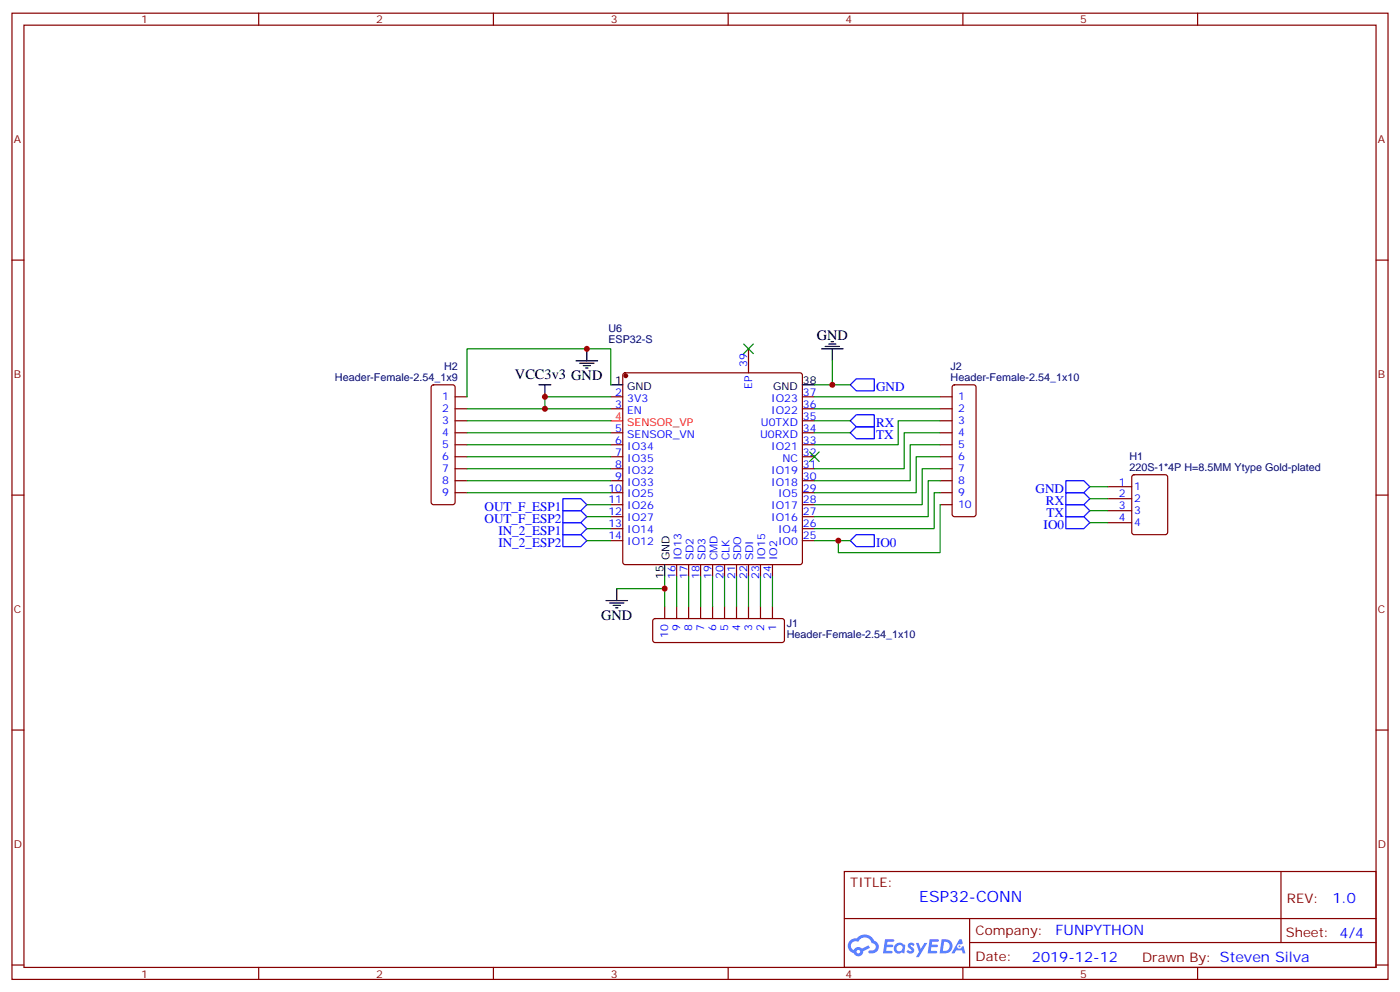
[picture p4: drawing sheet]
<svg xmlns="http://www.w3.org/2000/svg" width="412mm" height="292mm" viewBox="0 0 412 292" stroke-linecap="round" stroke-linejoin="round" font-family="sans-serif">
<g fill="none" stroke="#870000" stroke-width=".35">
<path d="M3.5 3.9h405.4v284.3h-405.4zM7.1 7.4h398.2v277.3h-398.2zM76.2 3.9v3.5M145.3 3.9v3.5M214.5 3.9v3.5M283.6 3.9v3.5M352.8 3.9v3.5M3.5 76.6h3.6M405.3 76.6h3.6M3.5 145.7h3.6M405.3 145.7h3.6M3.5 214.8h3.6"/>
<path d="M405.3 214.8h3.6M248.7 256.5h156.6v28.2h-156.6zM377.3 256.5v20.9M248.7 270.3h156.5M285.6 277.4h119.6M285.6 270.3v14.1M3.5 284h3.6M76.2 284.7v3.5M145.3 284.7v3.5M214.5 284.7v3.5M283.6 284.7v3.5M352.8 284.7v3.5"/>
<path d="M405.3 284h3.6"/>
</g>
<g fill="#5487ff">
<path d="M267.7 277.6a1.22 1.22 0 0 1 1.7 .3l-.4 .6a.47 .47 0 0 0-.3-.4 .47 .47 0 0 0-.5 .2l.1 .2a1.14 1.14 0 0 1 .8 1.8 1.14 1.14 0 0 1-1.9-.1l-.2-.1 .5-.6 .7 .4a.29 .29 0 0 0 .3-.2 .29 .29 0 0 0-.2-.3 1.04 1.04 0 0 1-.6-1.8z"/>
<path d="M260.7 276.4h2.4l.3 .2-.2 .5h-1.8l-.1 .9h1.5l.3 .4-.3 .3h-1.6l-.2 1.1 1.7 .1 .2 .3-.2 .3-2.6 .1z"/>
<path d="M273.8 276.4h2.4l.3 .2-.1 .5h-1.8l-.2 .9h1.6l.3 .4-.4 .3h-1.6l-.1 1.1 1.7 .1 .2 .3-.2 .3h-2.6z"/>
<path d="M282.6 276.4h.7l.3 1.3-.6 .3a.69 .69 0 0 0-1 .2 .69 .69 0 0 0 .4 1 .69 .69 0 0 0 .9-.6l.5-.3 .6 2.2h-.8l-.2-.8h-1.8l-.5 .8h-.8z"/>
<path d="M269.8 277.5h.8l.6 1.8 1.1-1.8h.9l-2.6 4.2h-.8l.9-1.6z"/>
<path d="M277.4 276.4l-.6 4.2h1.3a2.11 2.11 0 0 0 2.5-2.2 2.11 2.11 0 0 0-2.5-2zM278.1 277.1a1.39 1.39 0 0 1 1.7 1.5 1.39 1.39 0 0 1-1.8 1.2h-.3z"/>
<path d="M263.7 278a1.54 1.54 0 0 0-.1 2.2 1.54 1.54 0 0 0 2.2 .1l.6 .3 .3-2.3-.2-.3h-.4a1.49 1.49 0 0 0-2.4 0zM264 279a.94 .94 0 0 1 1.8 0 .94 .94 0 0 1-1.8 0z"/>
<path d="M250.4 276.8a2.18 2.18 0 0 0 1.1 3.7 1.44 1.44 0 0 0 1.6 .9 1.44 1.44 0 0 0 1.2-1.5l2-1-.5-.7-1.9 1a1.47 1.47 0 0 0-2.4 .4 1.39 1.39 0 0 1-.7-1.9 1.39 1.39 0 0 1 2-.5 2.12 2.12 0 0 1 2.2-1.3 2.12 2.12 0 0 1 1.9 1.7 1.14 1.14 0 0 1 1.1 1.4 1.14 1.14 0 0 1-1.7 .7 .43 .43 0 0 0-.5 .4 .43 .43 0 0 0 .4 .5 1.98 1.98 0 0 0 2.5-1.3 1.98 1.98 0 0 0-1.2-2.5 3.1 3.1 0 0 0-5.3-.7l-.9 .1zM252.3 280.1a.55 .55 0 0 1 1.1 0 .55 .55 0 0 1-1.1 0z"/>
<circle cx="282.6" cy="278.5" r=".26"/>
</g>
<g fill="none" stroke="#870000" stroke-width=".35">
<path d="M127.2 113.4l.5-.2h5.6l.5 .2 .3 .5v33.9l-.3 .5-.5 .2h-5.6l-.5-.2-.2-.5v-33.9zM134.1 116.8h3.5M179.9 116.8h3.5M183.7 109.9l.4-.2h51.6l.5 .2 .2 .5v55.1l-.3 .5-.4 .2h-51.6l-.4-.3-.3-.4v-55.1zM220.5 102.7v7M236.4 116.8h3.5M276.9 116.8h3.6M280.7 113.4l.5-.2h5.6l.5 .2 .2 .5v37.4l-.2 .5-.5 .2h-5.6l-.5-.2-.2-.5v-37.4zM134.1 120.3h3.5M134.1 127.4h3.5M134.1 130.9h3.5M134.1 134.4h3.5"/>
<path d="M134.1 137.9h3.5M134.1 123.8h3.5M179.9 120.3h3.5M179.9 127.4h3.5M179.9 130.9h3.5M179.9 134.4h3.5M179.9 137.9h3.5M236.4 120.3h3.5M236.4 127.4h3.5M236.4 130.9h3.5M236.4 134.4h3.5M236.4 137.9h3.5"/>
<path d="M236.4 123.8h3.5M276.9 120.3h3.6M276.9 127.4h3.6M276.9 130.9h3.6M276.9 134.4h3.6M276.9 137.9h3.6M276.9 123.8h3.6M333.6 139.9l.5-.2h9.2l.6 .4 .1 16.5-.5 .7h-9.4l-.7-.4v-16.5zM134.1 141.5h3.5M134.1 145h3.5M179.9 141.5h3.5M179.9 145h3.5"/>
<path d="M179.9 148.5h3.5M179.9 152h3.5M179.9 155.6h3.5M179.9 159.1h3.5M236.4 141.5h3.5M236.4 145h3.5M236.4 148.5h3.5M236.4 152h3.5M236.4 155.6h3.5M236.4 159.1h3.5M276.9 141.5h3.6M276.9 145h3.6"/>
<path d="M276.9 148.5h3.6M326.3 143.2h7.1M326.3 146.8h7.1M326.3 150.3h7.1M326.3 153.8h7.1M195.8 178.5v3.5M199.3 166.2v3.5M199.3 178.5v3.5M202.8 166.2v3.5M202.8 178.5v3.5M206.4 166.2v3.5M206.4 178.5v3.5"/>
<path d="M209.9 166.2v3.5M209.9 178.5v3.5M213.4 166.2v3.5M213.4 178.5v3.5M217 166.2v3.5M217 178.5v3.5M220.5 166.2v3.5M220.5 178.5v3.5M224 166.2v3.5M224 178.5v3.5M227.5 166.2v3.5M227.5 178.5v3.5"/>
<path d="M192.5 182.2l.5-.2h37.4l.5 .2 .2 .5v5.7l-.3 .5-.4 .2h-37.4l-.5-.2-.2-.5v-5.7z"/>
</g>
<circle cx="184.3" cy="110.6" r=".53" fill="#870000" stroke="#870000" stroke-width=".35"/>
<g fill="none" stroke="#000" stroke-width=".35">
<path d="M158.7 113.2h3.6M160.5 113.2v3.6M169.7 106.2h6.3M170.7 106.9h4.3M171.8 107.6h2.1M172.5 108.3h.7M172.9 102.7v3.5M179.9 113.2h3.5M236.4 113.2h3.5M242 102.7h6.4M243.1 102h4.2M244.1 101.2h2.1"/>
<path d="M244.8 100.5h.7M245.2 102.7v3.5M178.5 176.7h6.4M179.6 177.4h4.2M180.6 178.2h2.1M181.3 178.9h.7M181.7 173.2v3.5M195.8 166.2v3.5"/>
</g>
<path d="M179.9 123.8h3.5" fill="none" stroke="#f00" stroke-width=".35"/>
<path d="M252.2 111.5h5.3v3.5h-5.3l-1.7-1.8zM252.2 122.1h5.3v3.5h-5.3l-1.7-1.8zM252.2 125.6h5.3v3.5h-5.3l-1.7-1.7zM165.8 157.3h5.3l1.8 1.8-1.8 1.8h-5.3zM165.8 153.8h5.3l1.8 1.8-1.8 1.7h-5.3zM165.8 150.3h5.3l1.8 1.7-1.8 1.8h-5.3zM165.8 146.8h5.3l1.8 1.7-1.8 1.8h-5.3zM252.2 157.3h5.3v3.6h-5.3l-1.7-1.8zM314 141.5h5.3l1.7 1.7-1.7 1.8h-5.3zM314 145h5.3l1.7 1.8-1.7 1.7h-5.3zM314 148.5h5.3l1.7 1.8-1.7 1.7h-5.3zM314 152h5.3l1.7 1.8-1.7 1.8h-5.3z" fill="none" stroke="#00f" stroke-width=".35"/>
<g fill="none" stroke="#008700" stroke-width=".35">
<path d="M179.9 116.8h-19.4v3.5h19.4M179.9 113.2v-10.5h-42.3v14.1M239.9 113.2h10.6M239.9 116.8h37M245.2 106.2v7M137.6 123.8h42.3M137.6 127.4h42.3M137.6 120.3h22.9M137.6 137.9h42.3M137.6 134.4h42.3M137.6 130.9h42.3M239.9 123.8h10.6"/>
<path d="M239.9 127.4h10.6M239.9 120.3h37M276.9 123.8h-12.3v7.1h-24.7M276.9 127.4h-10.6v10.5h-26.4M276.9 130.9h-8.8v10.6h-28.2M276.9 134.4h-7v10.6h-30M276.9 137.9h-5.3v10.6h-31.7M137.6 145h42.3M137.6 141.5h42.3M172.9 159.1h7M172.9 155.6h7M172.9 152h7"/>
<path d="M172.9 148.5h7M239.9 159.1h10.6M276.9 141.5h-3.5v10.5h-33.5M276.9 145h-1.7v10.6h-35.3M276.9 148.5v14.1h-30v-3.5M321 143.2h5.3M321 146.8h5.3M321 150.3h5.3M321 153.8h5.3M195.8 169.7v3.5h-14.1M195.8 173.2v5.3M199.3 169.7v8.8"/>
<path d="M202.8 169.7v8.8M206.4 169.7v8.8M209.9 169.7v8.8M213.4 169.7v8.8M217 169.7v8.8M220.5 169.7v8.8M224 169.7v8.8M227.5 169.7v8.8"/>
</g>
<g fill="#c00">
<circle cx="160.5" cy="120.3" r=".88"/>
<circle cx="195.8" cy="173.2" r=".88"/>
<circle cx="245.2" cy="113.2" r=".88"/>
<circle cx="160.5" cy="116.8" r=".88"/>
<circle cx="246.9" cy="159.1" r=".88"/>
<circle cx="172.9" cy="102.7" r=".88"/>
</g>
<g fill="#c00" stroke="#008700" stroke-width=".35">
<path d="M219.1 101.2l2.8 2.9zM221.9 101.2l-2.8 2.9z"/>
<path d="M238.5 133l2.8 2.8zM241.3 133l-2.8 2.8z"/>
</g>
<text font-size="4.6" fill="#00f" x="270.8" y="265.5">ESP32-CONN</text>
<g font-size="4.2">
<text x="240.6" y="100.2">GND</text>
<text x="151.7" y="111.7">VCC3v3 GND</text>
<text x="177.1" y="182.4">GND</text>
</g>
<g font-size="4.2" fill="#00f">
<text x="392.5" y="265.7">1.0</text>
<text x="310.9" y="275.3">FUNPYTHON</text>
<text x="304" y="283.1">2019-12-12</text>
</g>
<g font-size="3.9" fill="#00f">
<text x="258.1" y="115">GND</text>
<text x="258.1" y="125.6">RX</text>
<text x="258.1" y="129.1">TX</text>
<text x="305.1" y="145">GND</text>
<text x="308.1" y="148.5">RX</text>
<text x="142.7" y="153.8">OUT_F_ESP2</text>
<text x="142.7" y="150.3">OUT_F_ESP1</text>
<text x="307.4" y="155.6">IO0</text>
<text x="308.3" y="152">TX</text>
<text x="146.8" y="160.9">IN_2_ESP2</text>
<text x="146.8" y="157.3">IN_2_ESP1</text>
<text x="258.1" y="160.9">IO0</text>
</g>
<g font-size="3.9" fill="#800">
<text x="250.5" y="261.1">TITLE:</text>
<text x="379.1" y="265.7">REV:</text>
<text x="287.4" y="275.3">Company:</text>
<text x="378.7" y="275.9">Sheet: 4/4</text>
<text x="287.4" y="282.9">Date:</text>
<text x="336.4" y="283">Drawn By: Steven Silva</text>
</g>
<g font-size="3.2" fill="#800">
<text x="41.6" y="6.9">1</text>
<text x="110.8" y="6.9">2</text>
<text x="179.9" y="6.9">3</text>
<text x="249.1" y="6.9">4</text>
<text x="318.2" y="6.9">5</text>
<text x="4.1" y="42">A</text>
<text x="405.9" y="42">A</text>
<text x="4.1" y="111.1">B</text>
<text x="405.9" y="111.1">B</text>
<text x="4.1" y="180.3">C</text>
<text x="405.9" y="180.3">C</text>
<text x="4.1" y="249.4">D</text>
<text x="405.9" y="249.4">D</text>
<text x="41.6" y="287.7">1</text>
<text x="110.8" y="287.7">2</text>
<text x="179.9" y="287.7">3</text>
<text x="249.1" y="287.7">4</text>
<text x="318.2" y="287.7">5</text>
</g>
<g font-size="3.2" fill="#000080">
<text x="179.2" y="100.9">ESP32-S</text>
<text x="179.2" y="97.6">U6</text>
<text x="98.7" y="112.2">Header-Female-2.54_1x9</text>
<text x="130.8" y="109">H2</text>
<text x="280" y="112.2">Header-Female-2.54_1x10</text>
<text x="280" y="109">J2</text>
<text x="332.7" y="135.5">H1</text>
<text x="332.7" y="138.6">220S-1*4P H=8.5MM Ytype Gold-plated</text>
<text x="231.8" y="184.6">J1</text>
<text x="231.8" y="187.8">Header-Female-2.54_1x10</text>
</g>
<g font-size="3.2" fill="#00f">
<text x="220.1" y="107.9" transform="rotate(-90 220.1 107.9)">39</text>
<text x="130.3" y="117.8">1</text>
<text x="181.3" y="116.4">2</text>
<text x="181.3" y="119.9">3</text>
<text x="184.7" y="118.2">3V3</text>
<text x="221.5" y="114.3" transform="rotate(-90 221.5 114.3)">EP</text>
<text x="227.2" y="118.2">IO23</text>
<text x="236.5" y="119.9">36</text>
<text x="236.5" y="116.4">37</text>
<text x="282.2" y="117.8">1</text>
<text x="130.3" y="121.4">2</text>
<text x="130.3" y="124.9">3</text>
<text x="184.7" y="121.7">EN</text>
<text x="224.1" y="125.2">U0TXD</text>
<text x="227.2" y="121.7">IO22</text>
<text x="236.5" y="123.5">35</text>
<text x="282.2" y="121.4">2</text>
<text x="282.2" y="124.9">3</text>
<text x="130.3" y="128.4">4</text>
<text x="130.3" y="131.9">5</text>
<text x="181.3" y="127">5</text>
<text x="181.3" y="130.5">6</text>
<text x="184.7" y="128.8">SENSOR_VN</text>
<text x="223.9" y="128.8">U0RXD</text>
<text x="236.5" y="130.5">33</text>
<text x="236.5" y="127">34</text>
<text x="282.2" y="128.4">4</text>
<text x="282.2" y="131.9">5</text>
<text x="130.3" y="135.5">6</text>
<text x="181.3" y="134.1">7</text>
<text x="181.3" y="137.6">8</text>
<text x="184.7" y="132.3">IO34</text>
<text x="184.7" y="135.8">IO35</text>
<text x="227.2" y="132.3">IO21</text>
<text x="230.5" y="135.8">NC</text>
<text x="236.5" y="137.6">31</text>
<text x="236.5" y="134.1">32</text>
<text x="282.2" y="135.5">6</text>
<text x="130.3" y="139">7</text>
<text x="130.3" y="142.5">8</text>
<text x="181.3" y="141.1">9</text>
<text x="184.7" y="139.3">IO32</text>
<text x="184.7" y="142.9">IO33</text>
<text x="227.2" y="142.9">IO18</text>
<text x="227.2" y="139.3">IO19</text>
<text x="236.5" y="141.1">30</text>
<text x="282.2" y="139">7</text>
<text x="282.2" y="142.5">8</text>
<text x="329.6" y="142.9">1</text>
<text x="130.3" y="146">9</text>
<text x="179.2" y="144.6">10</text>
<text x="179.2" y="148.2">11</text>
<text x="184.7" y="146.4">IO25</text>
<text x="184.7" y="149.9">IO26</text>
<text x="227.2" y="149.9">IO17</text>
<text x="229.2" y="146.4">IO5</text>
<text x="236.5" y="148.2">28</text>
<text x="236.5" y="144.6">29</text>
<text x="282.2" y="146">9</text>
<text x="282.2" y="149.6">10</text>
<text x="329.6" y="146.4">2</text>
<text x="329.6" y="149.9">3</text>
<text x="334.1" y="144.3">1</text>
<text x="334.1" y="147.8">2</text>
<text x="179.2" y="151.7">12</text>
<text x="179.2" y="155.2">13</text>
<text x="184.7" y="153.5">IO27</text>
<text x="227.2" y="153.5">IO16</text>
<text x="236.5" y="155.2">26</text>
<text x="236.5" y="151.7">27</text>
<text x="329.6" y="153.5">4</text>
<text x="334.1" y="151.3">3</text>
<text x="334.1" y="154.9">4</text>
<text x="179.2" y="158.8">14</text>
<text x="184.7" y="157">IO14</text>
<text x="184.7" y="160.5">IO12</text>
<text x="229.2" y="160.5">IO0</text>
<text x="229.2" y="157">IO4</text>
<text x="236.5" y="158.8">25</text>
<text x="200.7" y="164.9" transform="rotate(-90 200.7 164.9)">IO13</text>
<text x="204.3" y="164.9" transform="rotate(-90 204.3 164.9)">SD2</text>
<text x="207.8" y="164.9" transform="rotate(-90 207.8 164.9)">SD3</text>
<text x="211.3" y="164.9" transform="rotate(-90 211.3 164.9)">CMD</text>
<text x="214.8" y="164.9" transform="rotate(-90 214.8 164.9)">CLK</text>
<text x="218.4" y="164.9" transform="rotate(-90 218.4 164.9)">SDO</text>
<text x="221.9" y="164.9" transform="rotate(-90 221.9 164.9)">SDI</text>
<text x="225.4" y="164.9" transform="rotate(-90 225.4 164.9)">IO15</text>
<text x="229" y="164.9" transform="rotate(-90 229 164.9)">IO2</text>
<text x="199" y="170.4" transform="rotate(-90 199 170.4)">16</text>
<text x="202.5" y="170.4" transform="rotate(-90 202.5 170.4)">17</text>
<text x="206" y="170.4" transform="rotate(-90 206 170.4)">18</text>
<text x="209.5" y="170.4" transform="rotate(-90 209.5 170.4)">19</text>
<text x="213.1" y="170.4" transform="rotate(-90 213.1 170.4)">20</text>
<text x="216.6" y="170.4" transform="rotate(-90 216.6 170.4)">21</text>
<text x="220.1" y="170.4" transform="rotate(-90 220.1 170.4)">22</text>
<text x="223.7" y="170.4" transform="rotate(-90 223.7 170.4)">23</text>
<text x="227.2" y="170.4" transform="rotate(-90 227.2 170.4)">24</text>
<text x="200.4" y="185.8" transform="rotate(-90 200.4 185.8)">9</text>
<text x="203.9" y="185.8" transform="rotate(-90 203.9 185.8)">8</text>
<text x="207.4" y="185.8" transform="rotate(-90 207.4 185.8)">7</text>
<text x="211" y="185.8" transform="rotate(-90 211 185.8)">6</text>
<text x="214.5" y="185.8" transform="rotate(-90 214.5 185.8)">5</text>
<text x="218" y="185.8" transform="rotate(-90 218 185.8)">4</text>
<text x="221.5" y="185.8" transform="rotate(-90 221.5 185.8)">3</text>
<text x="225.1" y="185.8" transform="rotate(-90 225.1 185.8)">2</text>
<text x="228.6" y="185.8" transform="rotate(-90 228.6 185.8)">1</text>
<text x="196.8" y="187.8" transform="rotate(-90 196.8 187.8)">10</text>
</g>
<g font-size="3.2">
<text x="181.3" y="112.9">1</text>
<text x="236.5" y="112.9">38</text>
<text x="184.7" y="114.7">GND</text>
<text x="227.8" y="114.7">GND</text>
<text x="197.2" y="164.9" transform="rotate(-90 197.2 164.9)">GND</text>
<text x="195.4" y="170.4" transform="rotate(-90 195.4 170.4)">15</text>
</g>
<g font-size="3.2" fill="#f00">
<text x="181.3" y="123.5">4</text>
<text x="184.7" y="125.2">SENSOR_VP</text>
</g>
</svg>
